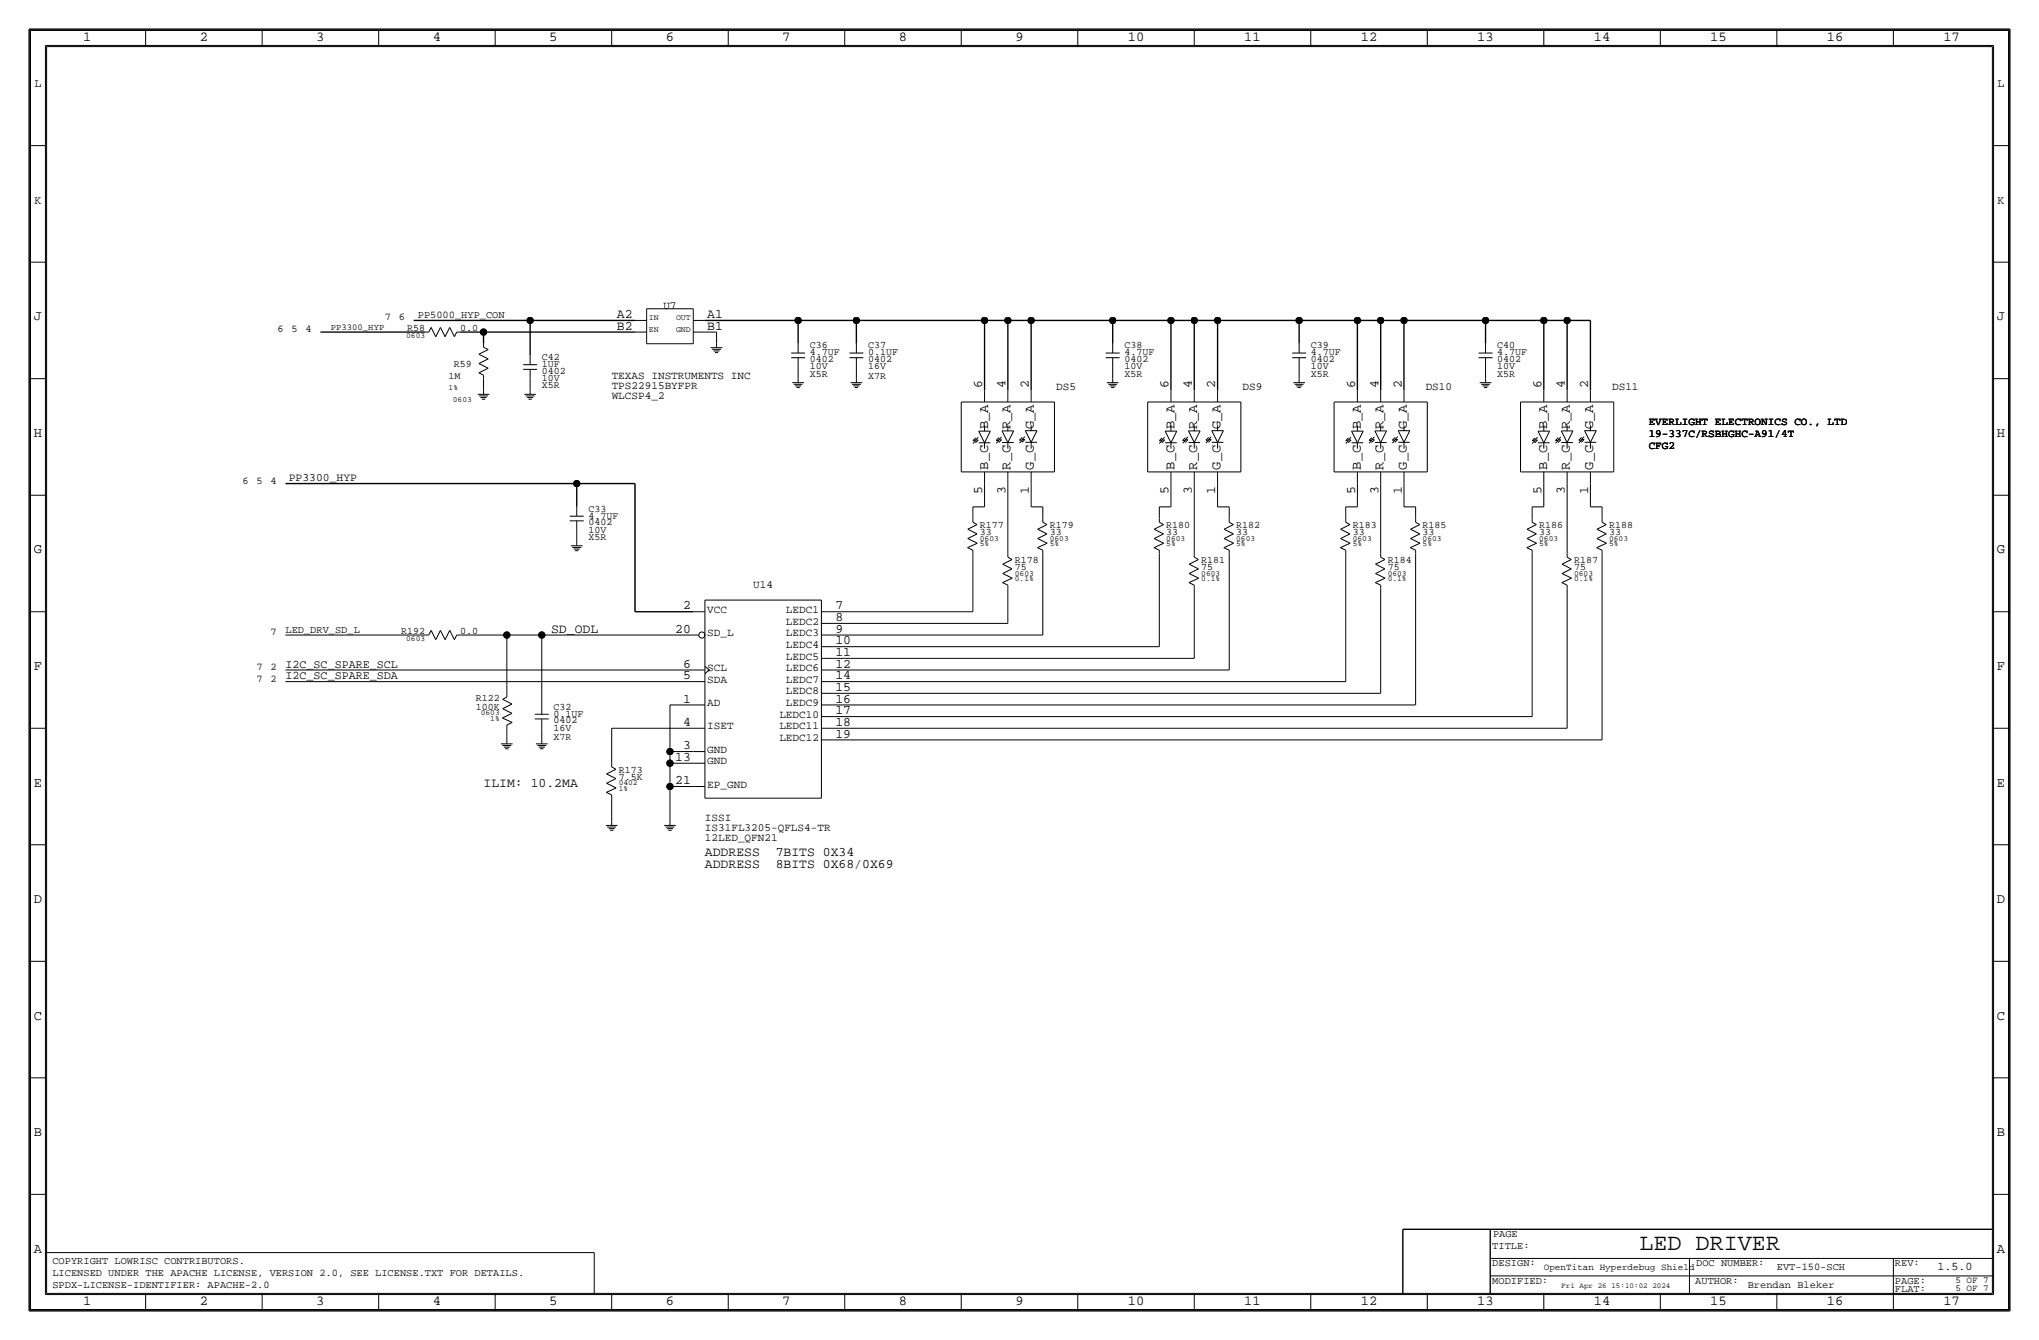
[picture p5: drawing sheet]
<svg xmlns="http://www.w3.org/2000/svg" width="444mm" height="292mm" viewBox="0 0 444 292" stroke-linecap="round" stroke-linejoin="round" font-family="sans-serif">
<g fill="none" stroke="#000" stroke-width=".22">
<path d="M9.9 9.9h424.7zM9.9 9.9v272.3zM10.2 10.2v271.7zM10.2 10.2h424.1zM31.7 6.6v3.6zM57.1 6.6v3.6zM82.5 6.6v3.6zM107.9 6.6v3.6zM133.3 6.6v3.6zM158.7 6.6v3.6zM184.1 6.6v3.6zM209.5 6.6v3.6z"/>
<path d="M234.9 6.6v3.6zM260.3 6.6v3.6zM285.8 6.6v3.6zM311.1 6.6v3.6zM336.5 6.6v3.6zM361.9 6.6v3.6zM387.3 6.6v3.6zM412.7 6.6v3.6zM434.3 10.2v271.7zM434.6 9.9v272.3zM6.6 31.8h3.3zM434.3 31.8h3.8z"/>
<path d="M6.6 57.1h3.3zM434.3 57.1h3.8zM92.7 72.4h.8zM94 71.4l-.5 1zM94 71.4l1 2zM96 71.4l-1 2zM96 71.4l1 2zM98 71.4l-1 2zM98 71.4l1.1 2zM99.6 72.4h.7zM99.6 72.4l-.5 1zM104.4 79.2l2 1.1z"/>
<path d="M104.4 79.2l2-1zM104.4 77.2l2 1zM104.4 77.2l2-1zM105.4 74.9v.8zM105.4 75.7l1 .5zM114 79.5h3.1zM115.6 77.5v2zM138.4 72.4h2.6zM138.4 69.8h2.6zM141 74.9h10.1zM141 67.3h10.1zM141 67.3v7.6z"/>
<path d="M151.1 69.8h2.6zM151.1 72.4h2.6zM151.1 67.3v7.6zM153.7 72.4h2.5zM154.9 75.8h2.6zM155.2 76.1h2zM155.5 76.5h1.4zM155.9 76.9h.7zM156.2 72.4v2.5zM156.2 74.9v.9zM172.5 77h3zM172.5 78h3z"/>
<path d="M174 74.9v2.1zM174 78v2zM185.2 77h3zM185.2 78h3zM186.7 74.9v2.1zM186.7 78v2zM241 77h3.1zM241 78h3.1zM242.6 74.9v2.1zM242.6 78v2zM281.7 77h3zM281.7 78h3z"/>
<path d="M283.2 74.9v2.1zM283.2 78v2zM322.3 77h3.1zM322.3 78h3.1zM323.8 74.9v2.1zM323.8 78v2zM6.6 82.5h3.3zM104.1 86h2.6zM104.4 81.3l1 .5zM104.4 81.3l2-1zM104.4 86.3h2zM104.7 86.7h1.4z"/>
<path d="M105.1 87h.7zM105.4 82.5v2.6zM105.4 85.1v.9zM105.4 81.8v.7zM114 80.5h3.1zM114.3 86h2.5zM114.6 86.3h1.9zM114.9 86.7h1.3zM115.2 87h.7zM115.6 82.5v2.6zM115.6 80.5v2zM115.6 85.1v.9z"/>
<path d="M172.7 83.4h2.6zM173 83.8h2zM173.3 84.1h1.4zM173.6 84.5h.7zM174 80v2.5zM174 82.5v.9zM185.4 83.4h2.6zM185.7 83.8h2zM186 84.1h1.4zM186.3 84.5h.7zM186.7 80v2.5zM186.7 82.5v.9z"/>
<path d="M209.5 87.6v15.3zM209.5 87.6h20.4zM212.1 96.1h.6zM212.6 95.9h.7zM212.6 95.9l.7-.6zM212.7 96.1l-.6 .6zM212.7 95.5l-.6 .6zM213.3 95.9l-.7 .6zM213.4 94l1.2 2.5zM213.4 94h2.5zM213.4 96.5h2.5zM214.6 96.5v1.3z"/>
<path d="M214.6 92.7v1.3zM214.6 85.1v2.5zM215.9 94l-1.3 2.5zM217.2 96.6l.6-.6zM217.2 96h.6zM217.7 96.5l.6-.6zM217.7 95.9h.6zM217.8 95.4l-.6 .6zM218.3 95.2l-.6 .7zM218.4 93.9l1.3 2.6zM218.4 93.9h2.6zM218.4 96.5h2.6z"/>
<path d="M219.7 92.7v1.3zM219.7 96.5v1.3zM219.7 85.1v2.5zM221 93.9l-1.3 2.6zM222.2 96h.7zM222.2 96l.7-.6zM222.8 95.8h.6zM222.8 95.8l.6-.6zM222.9 96l-.7 .6zM223.4 95.8l-.6 .6zM223.5 93.9l1.3 2.5zM223.5 93.9h2.6z"/>
<path d="M223.5 96.4h2.6zM224.8 96.5v1.3zM224.8 92.7v1.3zM224.8 85.1v2.5zM226.1 93.9l-1.3 2.5zM229.9 87.6v15.3zM241.3 83.4h2.5zM241.6 83.8h1.9zM241.9 84.1h1.3zM242.2 84.5h.7zM242.6 80v2.5zM242.6 82.5v.9z"/>
<path d="M250.2 87.6v15.3zM250.2 87.6h20.3zM252.7 96.1h.6zM253.3 95.9h.6zM253.3 96.1l-.6 .6zM253.3 95.5l-.6 .6zM253.9 95.9l-.6 .6zM253.9 95.3l-.6 .6zM254 94l1.3 2.5zM254 94h2.5zM254 96.5h2.5zM255.3 96.5v1.3z"/>
<path d="M255.3 92.7v1.3zM255.3 85.1v2.5zM256.5 94l-1.2 2.5zM257.8 96.6l.6-.6zM257.8 96h.6zM258.4 96.5l.6-.6zM258.4 95.9h.6zM258.4 95.4l-.6 .6zM259 95.2l-.6 .7zM259.1 93.9l1.2 2.6zM259.1 93.9h2.5zM259.1 96.5h2.5z"/>
<path d="M260.3 92.7v1.3zM260.3 96.5v1.3zM260.3 85.1v2.5zM261.6 93.9l-1.3 2.6zM262.9 96h.6zM263.4 95.8h.7zM263.4 95.8l.7-.6zM263.5 96l-.6 .6zM263.5 95.4l-.6 .6zM264.1 95.8l-.7 .6zM264.2 93.9l1.2 2.5zM264.2 93.9h2.5z"/>
<path d="M264.2 96.4h2.5zM265.4 96.5v1.3zM265.4 92.7v1.3zM265.4 85.1v2.5zM266.7 93.9l-1.3 2.5zM270.5 87.6v15.3zM281.9 83.4h2.6zM282.2 83.8h2zM282.5 84.1h1.4zM282.9 84.5h.7zM283.2 80v2.5zM283.2 82.5v.9z"/>
<path d="M290.8 87.6v15.3zM290.8 87.6h20.3zM293.4 96.7l.6-.6zM293.4 96.1h.6zM293.9 96.5l.6-.6zM293.9 95.9h.6zM293.9 95.9l.6-.6zM294 95.5l-.6 .6zM294.6 94l1.3 2.5zM294.6 94h2.6zM294.6 96.5h2.6zM295.9 96.5v1.3z"/>
<path d="M295.9 92.7v1.3zM295.9 85.1v2.5zM297.2 94l-1.3 2.5zM298.4 96.6l.7-.6zM298.4 96h.7zM299 96.5l.6-.6zM299 95.9h.6zM299.1 95.4l-.7 .6zM299.6 95.2l-.6 .7zM299.7 93.9l1.3 2.6zM299.7 93.9h2.6zM299.7 96.5h2.6z"/>
<path d="M301 92.7v1.3zM301 96.5v1.3zM301 85.1v2.5zM302.3 93.9l-1.3 2.6zM303.5 96h.6zM304.1 95.8h.6zM304.1 96l-.6 .6zM304.1 95.4l-.6 .6zM304.7 95.8l-.6 .6zM304.7 95.2l-.6 .6zM304.8 93.9l1.3 2.5zM304.8 93.9h2.5z"/>
<path d="M304.8 96.4h2.5zM306.1 96.5v1.3zM306.1 92.7v1.3zM306.1 85.1v2.5zM307.3 93.9l-1.2 2.5zM311.1 87.6v15.3zM322.6 83.4h2.5zM322.9 83.8h1.9zM323.2 84.1h1.3zM323.5 84.5h.7zM323.8 80v2.5zM323.8 82.5v.9z"/>
<path d="M331.5 87.6v15.3zM331.5 87.6h20.3zM334 96.7l.6-.6zM334 96.1h.6zM334.6 96.5l.6-.6zM334.6 95.9h.6zM334.6 95.9l.6-.6zM334.6 95.5l-.6 .6zM335.3 94l1.2 2.5zM335.3 94h2.5zM335.3 96.5h2.5zM336.5 96.5v1.3z"/>
<path d="M336.5 92.7v1.3zM336.5 85.1v2.5zM337.8 94l-1.3 2.5zM339.1 96h.6zM339.6 96.5l.7-.6zM339.6 95.9h.7zM339.7 96l-.6 .6zM339.7 95.4l-.6 .6zM340.3 95.2l-.7 .7zM340.4 93.9l1.2 2.6zM340.4 93.9h2.5zM340.4 96.5h2.5z"/>
<path d="M341.6 92.7v1.3zM341.6 96.5v1.3zM341.6 85.1v2.5zM342.9 93.9l-1.3 2.6zM344.2 96h.6zM344.2 96l.6-.6zM344.7 95.8h.6zM344.7 95.8l.6-.6zM344.8 96l-.6 .6zM345.3 95.8l-.6 .6zM345.4 93.9l1.3 2.5zM345.4 93.9h2.6z"/>
<path d="M345.4 96.4h2.6zM346.7 96.5v1.3zM346.7 92.7v1.3zM346.7 85.1v2.5zM348 93.9l-1.3 2.5zM351.8 87.6v15.3zM434.3 82.5h3.8zM6.6 107.9h3.3zM124.2 112.5h3.1zM124.2 113.5h3.1zM124.5 119h2.5zM124.8 119.3h1.9z"/>
<path d="M125.1 119.7h1.3zM125.7 115.6v2.5zM125.7 110.5v2zM125.7 113.5v2.1zM125.7 118.1v.9zM209.5 102.9h20.4zM210.9 119.4l1.2 .5zM210.9 119.4l2.2-1zM211 115.4l2-1zM211 115.4l2 1zM211 117.4l2-1zM211 117.4l2.1 1z"/>
<path d="M212.1 110.5h2.5zM212.1 110.5v2.5zM212.1 113.8l.9 .6zM212.1 119.9v.7zM212.1 113v.8zM214.6 105.4v5.1zM214.6 102.9v2.5zM219.7 105.4v15.2zM219.7 102.9v2.5zM224.8 110.5h2.5zM224.8 105.4v5.1zM224.8 102.9v2.5z"/>
<path d="M226.2 119.4l1.1 .5zM226.2 119.4l2.1-1zM226.2 115.4l2-1zM226.2 115.4l2 1zM226.2 117.4l2-1zM226.2 117.4l2.1 1zM227.3 110.5v2.5zM227.3 113.8l.9 .6zM227.3 119.9v.7zM227.3 113v.8zM250.2 102.9h20.3zM251.6 119.4l1.1 .5z"/>
<path d="M251.6 119.4l2.1-1zM251.6 115.4l2-1zM251.6 115.4l2 1zM251.6 117.4l2-1zM251.6 117.4l2.1 1zM252.7 110.5h2.6zM252.7 110.5v2.5zM252.7 113.8l.9 .6zM252.7 119.9v.7zM252.7 113v.8zM255.3 105.4v5.1zM255.3 102.9v2.5z"/>
<path d="M260.3 105.4v15.2zM260.3 102.9v2.5zM265.4 110.5h2.6zM265.4 105.4v5.1zM265.4 102.9v2.5zM266.8 119.4l1.2 .5zM266.8 119.4l2.1-1zM266.9 115.4l2-1zM266.9 115.4l2 1zM266.9 117.4l2-1zM266.9 117.4l2 1zM268 110.5v2.5z"/>
<path d="M268 113.8l.9 .6zM268 119.9v.7zM268 113v.8zM290.8 102.9h20.3zM292.2 119.4l1.2 .5zM292.2 119.4l2.1-1zM292.3 115.4l2-1zM292.3 115.4l2 1zM292.3 117.4l2-1zM292.3 117.4l2 1zM293.4 110.5h2.5zM293.4 110.5v2.5z"/>
<path d="M293.4 113.8l.9 .6zM293.4 119.9v.7zM293.4 113v.8zM295.9 105.4v5.1zM295.9 102.9v2.5zM301 105.4v15.2zM301 102.9v2.5zM306.1 110.5h2.5zM306.1 105.4v5.1zM306.1 102.9v2.5zM307.4 119.4l1.2 .5zM307.4 119.4l2.2-1z"/>
<path d="M307.5 115.4l2-1zM307.5 115.4l2 1zM307.5 117.4l2-1zM307.5 117.4l2.1 1zM308.6 110.5v2.5zM308.6 113.8l.9 .6zM308.6 119.9v.7zM308.6 113v.8zM331.5 102.9h20.3zM332.8 119.4l1.2 .5zM332.8 119.4l2.2-1zM332.9 115.4l2-1z"/>
<path d="M332.9 115.4l2 1zM332.9 117.4l2-1zM332.9 117.4l2.1 1zM334 110.5h2.5zM334 110.5v2.5zM334 113.8l.9 .6zM334 119.9v.7zM334 113v.8zM336.5 105.4v5.1zM336.5 102.9v2.5zM341.6 105.4v15.2zM341.6 102.9v2.5z"/>
<path d="M346.7 110.5h2.5zM346.7 105.4v5.1zM346.7 102.9v2.5zM348.1 119.4l1.1 .5zM348.1 119.4l2.1-1zM348.1 115.4l2.1-1zM348.1 115.4l2.1 1zM348.1 117.4l2.1-1zM348.1 117.4l2.1 1zM349.2 110.5v2.5zM349.2 113.8l1 .6zM349.2 119.9v.7z"/>
<path d="M349.2 113v.8zM434.3 107.9h3.8zM6.6 133.3h3.3zM62.2 138.4h30.5zM92.7 138.4h.8zM94 137.4l-.5 1zM94 137.4l1 2zM96 137.4l-1 2zM96 137.4l1 2zM98 137.4l-1 2zM98 137.4l1.1 2zM99.6 138.4h.7z"/>
<path d="M99.6 138.4l-.5 1zM100.3 138.4h10.2zM110.5 138.4h7.6zM110.5 138.4v12.7zM118.1 138.4h33zM118.1 138.4v15.3zM125.4 120h.7zM151.1 138.4h1.2zM151.1 133.3h2.6zM153.7 130.8v43.2zM153.7 130.8h25.4zM179.1 138.4h2.5z"/>
<path d="M179.1 135.9h2.5zM179.1 133.3h2.5zM179.1 130.8v43.2zM181.6 135.9h38.1zM181.6 133.3h30.5zM181.6 138.4h45.7zM212.1 120.6v12.7zM218.5 127l1.2 .6zM218.5 127l2.2-1zM218.6 123l2-1zM218.6 123l2 1zM218.6 125l2-1z"/>
<path d="M218.6 125l2.1 1zM219.7 128.3v7.6zM219.7 121.5l.9 .5zM219.7 127.6v.7zM219.7 120.6v.9zM227.3 120.6v17.8zM252.7 120.6v20.4zM259.2 127l1.1 .6zM259.2 127l2.1-1zM259.2 123l2.1-1zM259.2 123l2.1 1zM259.2 125l2.1-1z"/>
<path d="M259.2 125l2.1 1zM260.3 128.3v15.2zM260.3 121.5l1 .5zM260.3 127.6v.7zM260.3 120.6v.9zM268 120.6v25.4zM293.4 120.6v28zM299.8 127l1.2 .6zM299.8 127l2.2-1zM299.9 123l2-1zM299.9 123l2 1zM299.9 125l2-1z"/>
<path d="M299.9 125l2.1 1zM301 128.3v22.8zM301 121.5l.9 .5zM301 127.6v.7zM301 120.6v.9zM308.6 120.6v33.1zM334 120.6v35.6zM340.5 127l1.1 .6zM340.5 127l2.1-1zM340.5 123l2-1zM340.5 123l2 1zM340.5 125l2-1z"/>
<path d="M340.5 125l2.1 1zM341.6 128.3v30.4zM341.6 121.5l.9 .5zM341.6 127.6v.7zM341.6 120.6v.9zM349.2 120.6v40.7zM434.3 133.3h3.8zM6.6 158.7h3.3zM62.2 146h88.9zM62.2 148.6h88.9zM109.5 156.5l2.2 1zM109.5 156.5l2.1-1z"/>
<path d="M109.6 152.5l.9-.6zM109.6 152.5l2 1zM109.6 154.5l2-1zM109.6 154.5l2 1zM110.5 158.7v2.6zM110.5 158l1.2-.5zM110.5 158v.7zM110.5 151.1v.8zM116.6 155.7h3zM116.6 156.7h3zM118.1 158.7v2.6zM118.1 153.7v2z"/>
<path d="M118.1 156.7v2zM133.3 158.7h17.8zM133.3 158.7v7.7zM146 153.7v10.1zM146 153.7h5.1zM151.1 158.7h2.6zM151.1 153.7h2.6zM151.1 148.6h2.6zM151.1 146h2.6zM153.7 145.3l1 .7zM153.7 146.8l1-.8zM179.1 158.7h2.5z"/>
<path d="M179.1 156.2h2.5zM179.1 153.7h2.5zM179.1 151.1h2.5zM179.1 148.6h2.5zM179.1 146h2.5zM179.1 143.5h2.5zM179.1 141h2.5zM181.6 148.6h111.8zM181.6 158.7h160zM181.6 143.5h78.7zM181.6 156.2h152.4zM181.6 141h71.1z"/>
<path d="M181.6 146h86.4zM181.6 153.7h127zM181.6 151.1h119.4zM434.3 158.7h3.8zM109.2 162.2h2.6zM109.5 162.5h2zM109.8 162.9h1.4zM110.1 163.2h.7zM110.5 161.3v.9zM116.8 162.2h2.6zM117.1 162.5h2zM117.4 162.9h1.4z"/>
<path d="M117.8 163.2h.7zM118.1 161.3v.9zM132.1 179.9h2.5zM132.2 172.7l1.1 .6zM132.2 172.7l2.1-.9zM132.2 168.7l2.1-1zM132.2 168.7l2.1 1zM132.2 170.7l2.1-1zM132.2 170.7l2.1 1.1zM133.3 174v5.1zM133.3 179.1v.8zM133.3 167.2l1 .5z"/>
<path d="M133.3 173.3v.7zM133.3 166.4v.8zM144.8 179.9h2.5zM146 166.4h5.1zM146 163.8v2.6zM146 166.4v5zM146 171.4h5.1zM146 171.4v7.7zM146 163.8h5.1zM146 179.1v.8zM151.1 171.4h2.6zM151.1 166.4h2.6z"/>
<path d="M151.1 163.8h2.6zM153.7 174h25.4zM179.1 161.3h2.5zM181.6 161.3h167.6zM6.6 184.1h3.3zM132.4 180.3h1.9zM132.7 180.6h1.3zM133 181h.7zM145.1 180.3h1.9zM145.4 180.6h1.3zM145.7 181h.7zM434.3 184.1h3.8z"/>
<path d="M6.6 209.5h3.3zM434.3 209.5h3.8zM6.6 234.9h3.3zM434.3 234.9h3.8zM6.6 260.3h3.3zM10.2 273h119.3zM129.5 273v8.9zM324.9 278.1h109.4zM324.9 274.3h109.4zM368.3 274.3v7.5zM412.7 274.3v11.4zM434.3 260.3h3.8z"/>
<path d="M9.9 282.2h424.7zM10.2 281.9h424.1zM31.7 281.9v3.8zM57.1 281.9v3.8zM82.5 281.9v3.8zM107.9 281.9v3.8zM133.3 281.9v3.8zM158.7 281.9v3.8zM184.1 281.9v3.8zM209.5 281.9v3.8zM234.9 281.9v3.8zM260.3 281.9v3.8z"/>
<path d="M285.8 281.9v3.8zM311.1 281.9v3.8zM336.5 281.9v3.8zM361.9 281.9v3.8zM387.3 281.9v3.8z"/>
<circle cx="153" cy="138.4" r=".67"/>
</g>
<g fill="none" stroke="#000" stroke-width=".3">
<path d="M6.3 6.3h431.8zM6.3 6.3v279.4zM6.6 6.6v278.9zM6.6 6.6h431.3zM437.9 6.6v278.9zM438.1 6.3v279.4zM69.8 72.4h22.9zM90.2 69.8h25.4zM100.3 72.4h5.1zM105.4 72.4h33zM105.4 72.4v2.5zM115.6 69.8h22.8z"/>
<path d="M115.6 69.8v7.7zM153.7 69.8h20.3zM174 69.8h12.7zM174 69.8v5.1zM186.7 69.8h27.9zM186.7 69.8v5.1zM214.6 69.8h5.1zM214.6 69.8v15.3zM219.7 69.8h5.1zM219.7 69.8v15.3zM224.8 69.8h17.8zM224.8 69.8v15.3z"/>
<path d="M242.6 69.8h12.7zM242.6 69.8v5.1zM255.3 69.8h5zM255.3 69.8v15.3zM260.3 69.8h5.1zM260.3 69.8v15.3zM265.4 69.8h17.8zM265.4 69.8v15.3zM283.2 69.8h12.7zM283.2 69.8v5.1zM295.9 69.8h5.1zM295.9 69.8v15.3z"/>
<path d="M301 69.8h5.1zM301 69.8v15.3zM306.1 69.8h17.7zM306.1 69.8v15.3zM323.8 69.8h12.7zM323.8 69.8v5.1zM336.5 69.8h5.1zM336.5 69.8v15.3zM341.6 69.8h5.1zM341.6 69.8v15.3zM346.7 69.8v15.3zM62.2 105.4h63.5z"/>
<path d="M125.7 105.4h12.7zM125.7 105.4v5.1zM138.4 105.4v27.9zM138.4 133.3h12.7zM305.8 268v13.9zM305.8 268h128.5zM324.9 268v13.9zM6.3 285.7h431.8zM6.6 285.5h431.3z"/>
</g>
<g fill="#000" stroke="#000" stroke-width=".22">
<circle cx="105.4" cy="72.4" r=".71"/>
<circle cx="115.6" cy="69.8" r=".71"/>
<circle cx="174" cy="69.8" r=".71"/>
<circle cx="186.7" cy="69.8" r=".71"/>
<circle cx="214.6" cy="69.8" r=".71"/>
<circle cx="219.7" cy="69.8" r=".71"/>
<circle cx="224.8" cy="69.8" r=".71"/>
<circle cx="242.6" cy="69.8" r=".71"/>
<circle cx="255.3" cy="69.8" r=".71"/>
<circle cx="260.4" cy="69.8" r=".71"/>
<circle cx="265.4" cy="69.8" r=".71"/>
<circle cx="283.2" cy="69.8" r=".71"/>
<circle cx="295.9" cy="69.8" r=".71"/>
<circle cx="301" cy="69.8" r=".71"/>
<circle cx="306.1" cy="69.8" r=".71"/>
<circle cx="323.9" cy="69.8" r=".71"/>
<circle cx="336.6" cy="69.8" r=".71"/>
<circle cx="341.6" cy="69.8" r=".71"/>
<circle cx="125.7" cy="105.4" r=".71"/>
<circle cx="110.5" cy="138.4" r=".71"/>
<circle cx="118.1" cy="138.4" r=".71"/>
<circle cx="146.1" cy="163.8" r=".71"/>
<circle cx="146.1" cy="171.4" r=".71"/>
<circle cx="146.1" cy="166.4" r=".71"/>
</g>
<text font-size="5.1" x="357.4" y="272.5">LED DRIVER</text>
<g font-size="3">
<text x="18.1" y="8.9">1</text>
<text x="43.5" y="8.9">2</text>
<text x="68.9" y="8.9">3</text>
<text x="94.3" y="8.9">4</text>
<text x="119.7" y="8.9">5</text>
<text x="145.1" y="8.9">6</text>
<text x="170.5" y="8.9">7</text>
<text x="195.9" y="8.9">8</text>
<text x="221.3" y="8.9">9</text>
<text x="245.8" y="8.9">10</text>
<text x="271.2" y="8.9">11</text>
<text x="296.6" y="8.9">12</text>
<text x="322" y="8.9">13</text>
<text x="347.4" y="8.9">14</text>
<text x="372.8" y="8.9">15</text>
<text x="398.2" y="8.9">16</text>
<text x="423.6" y="8.9">17</text>
<text x="7.4" y="69.8">J</text>
<text x="435.3" y="69.8">J</text>
<text x="7.4" y="95.2">H</text>
<text x="215.4" y="93.6" transform="rotate(-90 215.4 93.6)">B_A</text>
<text x="220.3" y="93.6" transform="rotate(-90 220.3 93.6)">R_A</text>
<text x="225.4" y="93.6" transform="rotate(-90 225.4 93.6)">G_A</text>
<text x="256" y="93.6" transform="rotate(-90 256 93.6)">B_A</text>
<text x="261" y="93.6" transform="rotate(-90 261 93.6)">R_A</text>
<text x="266" y="93.6" transform="rotate(-90 266 93.6)">G_A</text>
<text x="296.7" y="93.6" transform="rotate(-90 296.7 93.6)">B_A</text>
<text x="301.6" y="93.6" transform="rotate(-90 301.6 93.6)">R_A</text>
<text x="306.7" y="93.6" transform="rotate(-90 306.7 93.6)">G_A</text>
<text x="337.3" y="93.6" transform="rotate(-90 337.3 93.6)">B_A</text>
<text x="342.2" y="93.6" transform="rotate(-90 342.2 93.6)">R_A</text>
<text x="347.3" y="93.6" transform="rotate(-90 347.3 93.6)">G_A</text>
<text x="435.3" y="95.2">H</text>
<text x="215.4" y="102.4" transform="rotate(-90 215.4 102.4)">B_C</text>
<text x="220.3" y="102.4" transform="rotate(-90 220.3 102.4)">R_C</text>
<text x="225.4" y="102.4" transform="rotate(-90 225.4 102.4)">G_C</text>
<text x="256" y="102.4" transform="rotate(-90 256 102.4)">B_C</text>
<text x="261" y="102.4" transform="rotate(-90 261 102.4)">R_C</text>
<text x="266" y="102.4" transform="rotate(-90 266 102.4)">G_C</text>
<text x="296.7" y="102.4" transform="rotate(-90 296.7 102.4)">B_C</text>
<text x="301.6" y="102.4" transform="rotate(-90 301.6 102.4)">R_C</text>
<text x="306.7" y="102.4" transform="rotate(-90 306.7 102.4)">G_C</text>
<text x="337.3" y="102.4" transform="rotate(-90 337.3 102.4)">B_C</text>
<text x="342.2" y="102.4" transform="rotate(-90 342.2 102.4)">R_C</text>
<text x="347.3" y="102.4" transform="rotate(-90 347.3 102.4)">G_C</text>
<text x="7.4" y="120.6">G</text>
<text x="435.3" y="120.6">G</text>
<text x="7.4" y="146">F</text>
<text x="435.3" y="146">F</text>
<text x="7.4" y="171.4">E</text>
<text x="435.3" y="171.4">E</text>
<text x="7.4" y="196.8">D</text>
<text x="435.3" y="196.8">D</text>
<text x="7.4" y="222.2">C</text>
<text x="435.3" y="222.2">C</text>
<text x="7.4" y="247.6">B</text>
<text x="435.3" y="247.6">B</text>
<text x="7.4" y="273">A</text>
<text x="435.3" y="273">A</text>
<text x="18.1" y="284.5">1</text>
<text x="43.5" y="284.5">2</text>
<text x="68.9" y="284.5">3</text>
<text x="94.3" y="284.5">4</text>
<text x="119.7" y="284.5">5</text>
<text x="145.1" y="284.5">6</text>
<text x="170.5" y="284.5">7</text>
<text x="195.9" y="284.5">8</text>
<text x="221.3" y="284.5">9</text>
<text x="245.8" y="284.5">10</text>
<text x="271.2" y="284.5">11</text>
<text x="296.6" y="284.5">12</text>
<text x="322" y="284.5">13</text>
<text x="347.4" y="284.5">14</text>
<text x="372.8" y="284.5">15</text>
<text x="398.2" y="284.5">16</text>
<text x="423.6" y="284.5">17</text>
</g>
<g font-size="2.9">
<text x="134.5" y="69.3">A2</text>
<text x="134.5" y="71.9">B2</text>
<text x="154.2" y="69.3">A1</text>
<text x="154.2" y="71.9">B1</text>
<text x="214.1" y="84.6" transform="rotate(-90 214.1 84.6)">6</text>
<text x="219.2" y="84.6" transform="rotate(-90 219.2 84.6)">4</text>
<text x="224.3" y="84.6" transform="rotate(-90 224.3 84.6)">2</text>
<text x="254.8" y="84.6" transform="rotate(-90 254.8 84.6)">6</text>
<text x="259.8" y="84.6" transform="rotate(-90 259.8 84.6)">4</text>
<text x="264.9" y="84.6" transform="rotate(-90 264.9 84.6)">2</text>
<text x="295.4" y="84.6" transform="rotate(-90 295.4 84.6)">6</text>
<text x="300.5" y="84.6" transform="rotate(-90 300.5 84.6)">4</text>
<text x="305.6" y="84.6" transform="rotate(-90 305.6 84.6)">2</text>
<text x="336" y="84.6" transform="rotate(-90 336 84.6)">6</text>
<text x="341.1" y="84.6" transform="rotate(-90 341.1 84.6)">4</text>
<text x="346.2" y="84.6" transform="rotate(-90 346.2 84.6)">2</text>
<text x="214.1" y="107.6" transform="rotate(-90 214.1 107.6)">5</text>
<text x="219.2" y="107.6" transform="rotate(-90 219.2 107.6)">3</text>
<text x="224.3" y="107.6" transform="rotate(-90 224.3 107.6)">1</text>
<text x="254.8" y="107.6" transform="rotate(-90 254.8 107.6)">5</text>
<text x="259.8" y="107.6" transform="rotate(-90 259.8 107.6)">3</text>
<text x="264.9" y="107.6" transform="rotate(-90 264.9 107.6)">1</text>
<text x="295.4" y="107.6" transform="rotate(-90 295.4 107.6)">5</text>
<text x="300.5" y="107.6" transform="rotate(-90 300.5 107.6)">3</text>
<text x="305.6" y="107.6" transform="rotate(-90 305.6 107.6)">1</text>
<text x="336" y="107.6" transform="rotate(-90 336 107.6)">5</text>
<text x="341.1" y="107.6" transform="rotate(-90 341.1 107.6)">3</text>
<text x="346.2" y="107.6" transform="rotate(-90 346.2 107.6)">1</text>
<text x="120.1" y="137.9">SD_ODL</text>
<text x="147.2" y="137.9">20</text>
<text x="148.9" y="132.8">2</text>
<text x="182.1" y="132.8">7</text>
<text x="182.1" y="137.9">9</text>
<text x="182.1" y="135.4">8</text>
<text x="182.1" y="143">11</text>
<text x="182.1" y="140.5">10</text>
<text x="148.9" y="148.1">5</text>
<text x="148.9" y="145.5">6</text>
<text x="182.1" y="148.1">14</text>
<text x="182.1" y="145.5">12</text>
<text x="148.9" y="153.2">1</text>
<text x="182.1" y="155.7">17</text>
<text x="182.1" y="153.2">16</text>
<text x="182.1" y="150.6">15</text>
<text x="148.9" y="158.2">4</text>
<text x="182.1" y="160.8">19</text>
<text x="182.1" y="158.2">18</text>
<text x="147.2" y="165.9">13</text>
<text x="148.9" y="163.3">3</text>
<text x="105.4" y="171.4">ILIM: 10.2MA</text>
<text x="147.2" y="170.9">21</text>
<text x="153.7" y="189.2">ADDRESS</text>
<text x="153.7" y="186.7">ADDRESS</text>
<text x="169.1" y="189.2">8BITS 0X68/0X69</text>
<text x="169.1" y="186.7">7BITS 0X34</text>
</g>
<g font-size="2.6">
<text x="7.5" y="19.1">L</text>
<text x="435.5" y="19.1">L</text>
<text x="7.5" y="44.4">K</text>
<text x="435.5" y="44.4">K</text>
<text x="62.2" y="145.5">I2C_SC_SPARE_SCL</text>
<text x="62.2" y="148.1">I2C_SC_SPARE_SDA</text>
<text x="422.4" y="276.9">1.5.0</text>
</g>
<text font-size="2.5" x="62.9" y="104.9">PP3300_HYP</text>
<g font-size="2.4">
<text x="144.6" y="67.3">U7</text>
<text x="133.3" y="82.5">TEXAS INSTRUMENTS INC</text>
<text x="133.3" y="86.9">WLCSP4_2</text>
<text x="133.3" y="84.7">TPS22915BYFPR</text>
<text x="230.2" y="85.1">DS5</text>
<text x="270.9" y="85.1">DS9</text>
<text x="310.8" y="85.1">DS10</text>
<text x="351.4" y="85.1">DS11</text>
<text x="359.4" y="92.7">EVERLIGHT ELECTRONICS CO., LTD</text>
<text x="359.4" y="95.2">19-337C/RSBHGHC-A91/4T</text>
<text x="359.4" y="97.8">CFG2</text>
<text x="164.2" y="128.3">U14</text>
<text x="154.2" y="133.6">VCC</text>
<text x="171.3" y="136.1">LEDC2</text>
<text x="171.3" y="133.6">LEDC1</text>
<text x="154.2" y="138.7">SD_L</text>
<text x="171.3" y="143.8">LEDC5</text>
<text x="171.3" y="141.2">LEDC4</text>
<text x="171.3" y="138.7">LEDC3</text>
<text x="154.2" y="148.8">SDA</text>
<text x="154.2" y="146.3">SCL</text>
<text x="171.3" y="148.8">LEDC7</text>
<text x="171.3" y="146.3">LEDC6</text>
<text x="154.2" y="153.9">AD</text>
<text x="171.3" y="153.9">LEDC9</text>
<text x="171.3" y="151.4">LEDC8</text>
<text x="154.2" y="159">ISET</text>
<text x="169.9" y="161.5">LEDC12</text>
<text x="169.9" y="159">LEDC11</text>
<text x="169.9" y="156.5">LEDC10</text>
<text x="154.2" y="166.6">GND</text>
<text x="154.2" y="164.1">GND</text>
<text x="154.2" y="171.7">EP_GND</text>
<text x="153.7" y="178.9">ISSI</text>
<text x="153.7" y="181.1">IS31FL3205-QFLS4-TR</text>
<text x="153.7" y="183.3">12LED_QFN21</text>
</g>
<g font-size="2.3">
<text x="83.9" y="69.8">7</text>
<text x="86.9" y="69.8">6</text>
<text x="91.1" y="69.3">PP5000_HYP_CON</text>
<text x="60.5" y="72.4">6</text>
<text x="63.6" y="72.4">5</text>
<text x="66.6" y="72.4">4</text>
<text x="52.9" y="105.4">6</text>
<text x="55.9" y="105.4">5</text>
<text x="59" y="105.4">4</text>
<text x="62.2" y="137.9">LED_DRV_SD_L</text>
<text x="59" y="138.4">7</text>
<text x="55.9" y="146">7</text>
<text x="55.9" y="148.6">7</text>
<text x="59" y="146">2</text>
<text x="59" y="148.6">2</text>
<text x="325.5" y="269.7">PAGE</text>
<text x="11.4" y="275.6">COPYRIGHT LOWRISC CONTRIBUTORS.</text>
<text x="325.3" y="272.3">TITLE:</text>
<text x="413.1" y="276">REV:</text>
<text x="11.4" y="278.1">LICENSED UNDER THE APACHE LICENSE, VERSION 2.0, SEE LICENSE.TXT FOR DETAILS.</text>
<text x="11.4" y="280.7">SPDX-LICENSE-IDENTIFIER: APACHE-2.0</text>
<text x="325.3" y="276">DESIGN:</text>
<text x="325.3" y="279.9">MODIFIED:</text>
<text x="369.6" y="279.9">AUTHOR:</text>
<text x="369.8" y="276">DOC NUMBER:</text>
<text x="381" y="280.7">Brendan Bleker</text>
<text x="387.3" y="276.9">EVT-150-SCH</text>
<text x="413.1" y="281.6">FLAT:</text>
<text x="413.1" y="279.9">PAGE:</text>
</g>
<g font-size="2.2">
<text x="88.8" y="72.1">R58</text>
<text x="100.3" y="72.1">0.0</text>
<text x="176.5" y="75.9">C36</text>
<text x="176.5" y="77.5">4.7UF</text>
<text x="189.2" y="75.9">C37</text>
<text x="189.2" y="77.5">0.1UF</text>
<text x="245.1" y="75.9">C38</text>
<text x="245.1" y="77.5">4.7UF</text>
<text x="285.8" y="75.9">C39</text>
<text x="285.8" y="77.5">4.7UF</text>
<text x="326.4" y="75.9">C40</text>
<text x="326.4" y="77.5">4.7UF</text>
<text x="97.8" y="82.5">1M</text>
<text x="98.9" y="80">R59</text>
<text x="118.1" y="80">1UF</text>
<text x="118.1" y="83.1">10V</text>
<text x="118.1" y="81.5">0402</text>
<text x="118.1" y="78.5">C42</text>
<text x="176.5" y="78.9">0402</text>
<text x="176.5" y="80.5">10V</text>
<text x="176.5" y="82.1">X5R</text>
<text x="189.2" y="82.5">X7R</text>
<text x="189.2" y="80.5">16V</text>
<text x="189.2" y="78.9">0402</text>
<text x="245.1" y="82.1">X5R</text>
<text x="245.1" y="78.9">0402</text>
<text x="245.1" y="80.5">10V</text>
<text x="285.8" y="80.5">10V</text>
<text x="285.8" y="78.9">0402</text>
<text x="285.8" y="82.1">X5R</text>
<text x="326.4" y="82.1">X5R</text>
<text x="326.4" y="78.9">0402</text>
<text x="326.4" y="80.5">10V</text>
<text x="118.1" y="84.6">X5R</text>
<text x="128.3" y="111.5">C33</text>
<text x="128.3" y="113">4.7UF</text>
<text x="128.3" y="117.7">X5R</text>
<text x="128.3" y="116.1">10V</text>
<text x="128.3" y="114.5">0402</text>
<text x="213.6" y="115.1">R177</text>
<text x="213.6" y="116.6">33</text>
<text x="228.9" y="115.1">R179</text>
<text x="228.9" y="116.6">33</text>
<text x="254.3" y="115.1">R180</text>
<text x="254.3" y="116.6">33</text>
<text x="269.5" y="115.1">R182</text>
<text x="269.5" y="116.6">33</text>
<text x="294.9" y="115.1">R183</text>
<text x="294.9" y="116.6">33</text>
<text x="310.1" y="115.1">R185</text>
<text x="310.1" y="116.6">33</text>
<text x="335.5" y="115.1">R186</text>
<text x="335.5" y="116.6">33</text>
<text x="350.8" y="116.6">33</text>
<text x="350.8" y="115.1">R188</text>
<text x="221.2" y="122.7">R178</text>
<text x="221.2" y="124.2">75</text>
<text x="261.9" y="122.7">R181</text>
<text x="261.9" y="124.2">75</text>
<text x="302.5" y="122.7">R184</text>
<text x="302.5" y="124.2">75</text>
<text x="343.2" y="124.2">75</text>
<text x="343.2" y="122.7">R187</text>
<text x="87.5" y="138.2">R192</text>
<text x="100.3" y="138.2">0.0</text>
<text x="103.7" y="152.9">R122</text>
<text x="103.7" y="154.7">100K</text>
<text x="120.6" y="154.7">C32</text>
<text x="120.6" y="157.7">0402</text>
<text x="120.6" y="161.3">X7R</text>
<text x="120.6" y="159.3">16V</text>
<text x="120.6" y="156.2">0.1UF</text>
<text x="134.9" y="168.4">R173</text>
<text x="134.9" y="169.9">7.5K</text>
</g>
<g font-size="2">
<text x="72.1" y="71.9">PP3300_HYP</text>
<text x="336.5" y="276.9">OpenTitan Hyperdebug Shield</text>
<text x="426.3" y="281.4">5 OF 7</text>
<text x="426.3" y="279.7">5 OF 7</text>
</g>
<g font-size="1.8">
<text x="141.5" y="69.8">IN</text>
<text x="147.4" y="69.8">OUT</text>
<text x="141.5" y="72.4">EN</text>
<text x="147.4" y="72.4">GND</text>
</g>
<g font-size="1.7">
<text x="88.6" y="73.7">0603</text>
<text x="97.8" y="85.1">1%</text>
<text x="98.7" y="87.6">0603</text>
<text x="213.6" y="117.9">0603</text>
<text x="213.6" y="119.1">5%</text>
<text x="228.9" y="117.9">0603</text>
<text x="228.9" y="119.1">5%</text>
<text x="254.3" y="119.1">5%</text>
<text x="254.3" y="117.9">0603</text>
<text x="269.5" y="117.9">0603</text>
<text x="269.5" y="119.1">5%</text>
<text x="294.9" y="117.9">0603</text>
<text x="294.9" y="119.1">5%</text>
<text x="310.1" y="117.9">0603</text>
<text x="310.1" y="119.1">5%</text>
<text x="335.5" y="117.9">0603</text>
<text x="335.5" y="119.1">5%</text>
<text x="350.8" y="117.9">0603</text>
<text x="350.8" y="119.1">5%</text>
<text x="221.2" y="125.5">0603</text>
<text x="261.9" y="125.5">0603</text>
<text x="302.5" y="125.5">0603</text>
<text x="343.2" y="125.5">0603</text>
<text x="221.2" y="126.7">0.1%</text>
<text x="261.9" y="126.7">0.1%</text>
<text x="302.5" y="126.7">0.1%</text>
<text x="343.2" y="126.7">0.1%</text>
<text x="88.6" y="139.7">0603</text>
<text x="104.8" y="156">0603</text>
<text x="106.9" y="157.2">1%</text>
<text x="134.9" y="172.4">1%</text>
<text x="134.9" y="171.2">0402</text>
<text x="340.4" y="280.7">Fri Apr 26 15:10:02 2024</text>
</g>
</svg>
